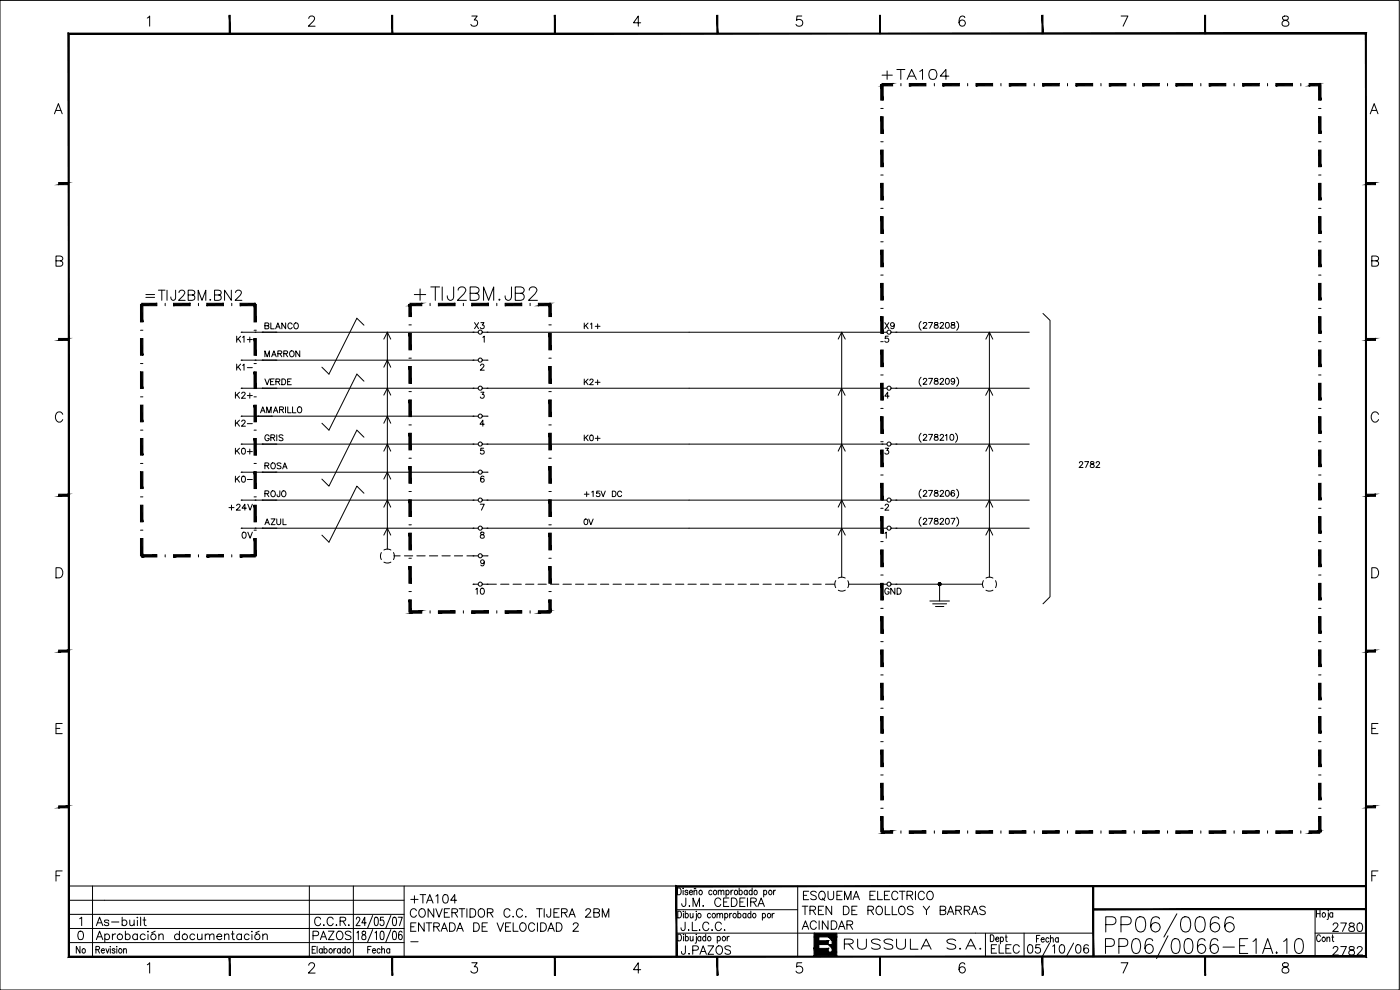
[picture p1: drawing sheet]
<svg xmlns="http://www.w3.org/2000/svg" width="420mm" height="297mm" viewBox="0 0 420 297" stroke-linecap="round" stroke-linejoin="round" font-family="sans-serif">
<!-- layer: 1 -->
<g fill="none" stroke="#000" stroke-width=".3">
<path d="M44.2 5.4l.7-.6v3.1M92.7 5.5l.6-.7h.6l.4 .3a.99 .99 0 0 1-.3 1.3l-1.5 1.5h2.1M141.6 4.8h1.6l-.9 1.2a.96 .96 0 0 1 1.1 1.1 .96 .96 0 0 1-1.3 .8l-.5-.2-.3-.4M192.3 6.8h-2.2l1.5-2v3.1M240.6 4.8h-1.4l-.1 1.3a1.08 1.08 0 0 1 1.6 0 1.08 1.08 0 0 1-.3 1.6 1.08 1.08 0 0 1-1.5-.4M289.6 5.3a.81 .81 0 0 0-1.3-.3 1.77 1.77 0 0 0 .4 2.9 .94 .94 0 0 0 1-.9 .94 .94 0 0 0-.9-1 .94 .94 0 0 0-1 .8M336.5 4.8h2l-1.4 3.1M385.1 5a.61 .61 0 0 0 .2 1 1.1 1.1 0 0 1 1.3 .4 1.1 1.1 0 0 1-.1 1.3 1.27 1.27 0 0 1-1.7-.4 1.15 1.15 0 0 1 1.4-1.3 .64 .64 0 0 0 .3-1l-.4-.2zM16.3 34.1l1.2-3 1.2 3M16.8 33.1h1.4M411.2 34.1l1.2-3 1.2 3M411.7 33.1h1.4"/>
<path d="M16.8 78.3l1.7-.2a.68 .68 0 0 0 0-1.1l-1.7-.2v3.1h1.3a.81 .81 0 0 0 .8-.8 .81 .81 0 0 0-.8-.8M411.7 78.3l1.7-.2a.68 .68 0 0 0 0-1.1l-1.7-.2v3.1h1.3a.8 .8 0 0 0 .7-.5 .8 .8 0 0 0-.1-.8l-.6-.3M18.8 124.3a1.14 1.14 0 0 0-1.2-.7 1.14 1.14 0 0 0-1 1.1v.8a1.13 1.13 0 0 0 .9 1.2 1.13 1.13 0 0 0 1.3-.8M413.7 124.3a1.14 1.14 0 0 0-1.3-.7 1.14 1.14 0 0 0-.9 1.1v.8a1.13 1.13 0 0 0 .9 1.2 1.13 1.13 0 0 0 1.3-.8M16.8 170.3h1a1.62 1.62 0 0 1 1.1 1.6 1.62 1.62 0 0 1-1.1 1.5h-1zM411.7 170.3h1a1.62 1.62 0 0 1 1.1 1.6 1.62 1.62 0 0 1-1.1 1.5h-1zM16.8 218.6h1.1M18.7 217.1h-1.9v3h1.9M411.7 218.6h1.1M413.6 217.1h-1.9v3h1.9M16.8 262.7h1.1M18.7 261.3h-1.9v3.1"/>
<path d="M20.7 270.1h100.6M20.7 274.3h100.6M20.7 278.6h100.6M20.8 265.8h182.2M27.8 265.8v21.2M92.8 265.8v21.2M106 265.8v21.2M121.3 265.8v21.2M203 273h36.4M203 280h125.1M203.3 266.4a1.02 1.02 0 0 1 1.2 1 1.02 1.02 0 0 1-1.2 1.1zM203.4 273.4a1.02 1.02 0 0 1 1.1 1 1.02 1.02 0 0 1-1.1 1z"/>
<path d="M205 266.4v.2zM205.1 274.1v1.3M205.7 274.3l.1-.2a.6 .6 0 0 1 .8 .6 .6 .6 0 0 1-.8 .6l-.1-.2M205.7 273.4v2M207.1 274.1l.1 1.2 .4 .1 .4-.4M208 274.1v1.3M209 274.1v1.6l-.4 .4M213.2 274.3l-.1-.2a.61 .61 0 0 0-.8 .6 .61 .61 0 0 0 .8 .6l.1-.2M215.2 274.4l.4-.3h.3l.1 1.3M215.2 274.1v1.3M216 274.4l.4-.3h.4l.1 1.3M217.5 274.3l.2-.2a.6 .6 0 0 1 .7 .6 .6 .6 0 0 1-.7 .6l-.2-.2"/>
<path d="M217.5 274.1v2M219 274.1v1.3M221.4 274.3l.2-.2a.6 .6 0 0 1 .8 .6 .6 .6 0 0 1-.8 .6l-.2-.2M221.4 273.4v2M221.8 266.4v2.1M223.9 274.3l-.2-.2a.6 .6 0 0 0-.8 .6 .6 .6 0 0 0 .8 .6l.2-.2M223.9 274.1v1.3M225.3 274.3l-.1-.2a.6 .6 0 0 0-.8 .6 .6 .6 0 0 0 .8 .6l.1-.2M225.3 273.4v2M225.7 266.4v2.1M228.8 274.3l.2-.2a.6 .6 0 0 1 .8 .6 .6 .6 0 0 1-.8 .6l-.2-.2M228.8 274.1v2"/>
<path d="M231.7 274.1v1.3M232.7 267.1l-.3 .1-.2 .5M239.4 265.9v21.1M307.3 280v7M394.7 280h15.3M394.7 272.7v14.3M395.1 273.2v2M395.1 274.1h1.1M396.2 273.2v2M398.7 273.2v.1zM411.7 262.7h1.1M413.6 261.3h-1.9v3.1"/>
<path d="M20.7 282.8h100.6M28.8 284.9l.9-.1 .1-.7-1-.1v2M29.3 284.9l.6 1.1M30.4 285.2h.9l-.1-.4a.59 .59 0 0 0-.8 .5 .59 .59 0 0 0 .8 .6l.1-.2M31.8 284.6l.5 1.4 .4-1.4M33.1 284v.1zM33.1 284.6v1.4M34.5 284.9l-.3-.3-.5 .1v.4l.7 .3 .1 .3-.3 .3-.5-.3M35.1 284v.1zM35.1 284.6v1.4M37.1 285l.4-.4 .3 .1 .1 1.3M37.1 284.6v1.4"/>
<path d="M44.2 289.5l.7-.6v3.1M92.7 289.6l.1-.4 .5-.3h.6l.4 .3a.99 .99 0 0 1-.3 1.3l-1.5 1.5h2.1M94.7 284h-1v2h1M95.2 284v2M96.7 284.9a.63 .63 0 0 0-1 .3 .63 .63 0 0 0 .7 .8l.3-.3M96.7 284.6v1.4M97.2 284.9a.63 .63 0 0 1 1.1 .3 .63 .63 0 0 1-.7 .8l-.4-.3M97.2 284v2M100.2 284.6v1.4M102.2 284.9a.58 .58 0 0 0-.9-.1 .58 .58 0 0 0 0 .9l.3 .3 .6-.3M102.2 284.6v1.4M103.6 284.9a.57 .57 0 0 0-.9-.1 .57 .57 0 0 0 0 .9l.4 .3 .5-.3"/>
<path d="M103.6 284v2M110.4 284.9h.6M111.4 284h-1v2M111.8 285.2h.9a.48 .48 0 0 0-.5-.6 .48 .48 0 0 0-.4 .6l.3 .8 .6-.3M114.1 284.9a.58 .58 0 0 0-.9-.1 .58 .58 0 0 0 0 .9l.3 .3 .6-.3M114.6 285l.3-.4 .4 .1 .1 1.3M114.6 284v2M117 284.9a.63 .63 0 0 0-1.1 .3 .63 .63 0 0 0 .7 .8l.4-.3M117 284.6v1.4M141.6 288.9h1.6l-.9 1.2a.98 .98 0 0 1 1.1 1.1 .98 .98 0 0 1-1.3 .8l-.5-.2-.3-.4M192.3 290.9h-2.2l1.5-2v3.1M203.4 280.3a1.02 1.02 0 0 1 1.1 1 1.02 1.02 0 0 1-1.1 1z"/>
<path d="M205.1 280.3v.2zM205.7 280.3v2M209 280.3v.2zM211.8 280.3v2M240.6 288.9h-1.4l-.1 1.3a1.08 1.08 0 0 1 1.6 0 1.08 1.08 0 0 1-.3 1.6 1.08 1.08 0 0 1-1.5-.4M289.6 289.3a.81 .81 0 0 0-1.3-.3 1.74 1.74 0 0 0 .5 3 .95 .95 0 0 0 .9-1 .95 .95 0 0 0-.9-.9 .95 .95 0 0 0-1 .8M297.2 280.5a1.09 1.09 0 0 1 1.1 .7 1.09 1.09 0 0 1-.3 1.2l-.8 .1zM301.9 280.5v1.6l.4 .4M311.1 281.6h.6M312.1 280.7h-1v2M312.5 281.9h.9a.47 .47 0 0 0-.5-.6 .47 .47 0 0 0-.4 .6l.3 .8 .6-.3M314.8 281.6a.58 .58 0 0 0-.9-.1 .58 .58 0 0 0 0 .9l.3 .3 .6-.3"/>
<path d="M315.3 281.7l.3-.4 .4 .1 .1 1.3M315.3 280.7v2M317.6 281.6a.57 .57 0 0 0-.8-.1 .57 .57 0 0 0 0 .9l.3 .3 .5-.3M317.6 281.3v1.4M336.5 288.9h2l-1.4 3.1M385.1 289a.6 .6 0 0 0 .2 1.1 1.1 1.1 0 0 1 1.2 .4 1.1 1.1 0 0 1 0 1.3 1.18 1.18 0 0 1-1.7-.4 1.18 1.18 0 0 1 1.4-1.3 .63 .63 0 0 0 .3-1.1l-.4-.1z"/>
<circle cx="209.9" cy="274.7" r=".62"/>
<circle cx="214.2" cy="274.7" r=".62"/>
<circle cx="220.5" cy="274.7" r=".62"/>
<circle cx="226.4" cy="274.7" r=".62"/>
<circle cx="230.8" cy="274.7" r=".62"/>
<circle cx="36.1" cy="285.2" r=".62"/>
<circle cx="99.2" cy="285.2" r=".62"/>
<circle cx="104.6" cy="285.2" r=".62"/>
</g>
<g fill="#000" stroke="#000" stroke-width=".3">
<path d="M68.8 4.6v5.5h.3zM68.8 4.6h.3v5.5z"/>
<path d="M117.6 4.6v5.5h.3zM117.6 4.6h.3v5.5z"/>
<path d="M166.4 4.6v5.5h.3zM166.4 4.6h.3v5.5z"/>
<path d="M215.1 4.6v5.5h.3zM215.1 4.6h.3v5.5z"/>
<path d="M263.9 4.6v5.5h.3zM263.9 4.6h.3v5.5z"/>
<path d="M312.7 4.6v5.5h.3zM312.7 4.6h.3v5.5z"/>
<path d="M361.5 4.6v5.5h.3zM361.5 4.6h.3v5.5z"/>
<path d="M17.6 54.8v.6l2.9-.6zM17.6 55.4l2.9-.6v.6z"/>
<path d="M410 54.8v.6l2.8-.6zM410 55.4l2.8-.6v.6z"/>
<path d="M17.6 101.5v.6l2.9-.6zM17.6 102.1l2.9-.6v.6z"/>
<path d="M410 101.5v.6l2.8-.6zM410 102.1l2.8-.6v.6z"/>
<path d="M17.6 148.3v.6l2.9-.6zM17.6 148.9l2.9-.6v.6z"/>
<path d="M410 148.3v.6l2.8-.6zM410 148.9l2.8-.6v.6z"/>
<path d="M17.6 195.1v.6l2.9-.6zM17.6 195.7l2.9-.6v.6z"/>
<path d="M410 195.1v.6l2.8-.6zM410 195.7l2.8-.6v.6z"/>
<path d="M17.6 241.8v.6l2.9-.6zM17.6 242.4l2.9-.6v.6z"/>
<path d="M410 241.8v.6l2.8-.6zM410 242.4l2.8-.6v.6z"/>
<path d="M328.1 272.7v.3l81.9-.3zM328.1 273l81.9-.3v.3z"/>
<path d="M328 265.9l.3 21.1v-21.1zM328 265.9l.3 21.1h-.3z"/>
<path d="M203.2 266.1h206.8v-.3zM202.9 265.8h207.1l-206.8 .3zM202.9 265.8l.3 21.2v-20.9zM202.9 265.8l.3 21.2h-.3z"/>
<path d="M20.5 9.9v277.3l.3-.3zM20.5 9.9l.3 .3v276.7zM20.5 9.9l.3 .3 389.3-.3zM20.8 10.2l389.3-.3-.3 .3zM410.1 9.9l-.3 .3 .3 277zM409.8 10.2l.3 277-.3-.3zM20.5 287.2h389.6l-.3-.3zM20.5 287.2l.3-.3h389z"/>
<path d="M68.8 287.1v5.5h.3zM68.8 287.1h.3v5.5z"/>
<path d="M117.6 287.1v5.5h.3zM117.6 287.1h.3v5.5z"/>
<path d="M166.4 287.1v5.5h.3zM166.4 287.1h.3v5.5z"/>
<path d="M215.1 287.1v5.5h.3zM215.1 287.1h.3v5.5z"/>
<path d="M263.9 287.1v5.5h.3zM263.9 287.1h.3v5.5z"/>
<path d="M312.7 287.1v5.5h.3zM312.7 287.1h.3v5.5z"/>
<path d="M361.5 287.1v5.5h.3zM361.5 287.1h.3v5.5z"/>
</g>
<!-- layer: 2 -->
<g fill="none" stroke="#000" stroke-width=".3">
<path d="M264.3 32.5h.7M290.4 25v.8M300.4 25v.8M310.4 25v.8M320.4 25v.8M330.4 25v.8M340.4 25v.8M350.4 25v.8M360.4 25v.8M370.4 25v.8M380.4 25v.8M390.4 25v.8"/>
<path d="M395.7 32.5h.8M396.1 25v.8M264.3 42.5h.7M264.3 52.5h.7M395.7 42.5h.8M395.7 52.5h.8M264.3 62.5h.7M264.3 72.5h.7M395.7 62.5h.8M395.7 72.5h.8M42.2 99.1h.7M76.6 99.7h65.4"/>
<path d="M76.6 91v.7M109.2 97.6l-2.1-2.1-8.4 16.8-2.1-2.1M116.2 99.7v65M116.2 99.7l-1 2.1M116.2 99.7l1.1 2.1M122.7 97.5h.7M146.2 99.7h118.5M164.7 97.5h.7M165.1 91v.7M252.6 99.7v73.5M264.3 82.5h.7M264.3 92.5h.7"/>
<path d="M268.9 99.7h40M276.4 96.4a1.78 1.78 0 0 0 0 2.7M277.1 97.1l.4-.3h.5l.1 .3-.2 .5-.9 .9h1.2M278.7 96.8h1.2l-.9 1.7M280.5 96.8v.5l.8 .3 .3 .3a.59 .59 0 0 1-.6 .6 .59 .59 0 0 1-.6-.6l1.1-.8-.1-.3zM282.2 97.1l.3-.3h.5l.2 .3-.3 .5-.8 .9h1.2M284 96.8h.4a.93 .93 0 0 1 .5 .9 .93 .93 0 0 1-.7 .8 1.14 1.14 0 0 1-.2-1.7zM285.6 96.8v.5l.7 .3 .3 .3a.59 .59 0 0 1-.6 .6 .59 .59 0 0 1-.6-.6l1.1-.8-.1-.3zM287.1 96.4a1.78 1.78 0 0 1 0 2.7M296.9 99.7v73.5M313 94.1l2.1 2v83l-2.1 2.1M395.7 82.5h.8"/>
<path d="M395.7 92.5h.8M42.2 119.1h.7M42.2 109.1h.7M76.6 116.5h66.9M76.6 108.1h66.9M109.2 114.4l-2.1-2.1-8.4 16.8-2.1-2.1M115.2 110.2l1-2.1 1.1 2.1M115.2 118.6l1-2.1 1.1 2.1M122.7 107.5h.7M122.7 117.5h.7M144.7 116.5h121.5M144.7 108.1h1.5"/>
<path d="M164.7 107.5h.7M164.7 117.5h.7M251.5 118.6l1.1-2.1 1 2.1M251.5 101.8l1.1-2.1 1.1 2.1M264.3 102.5h.7M264.3 112.5h.7M267.4 116.5h41.5M276.4 113.2a1.83 1.83 0 0 0 0 2.7M277.1 113.9l.4-.4h.3l.3 .4-.2 .6-.9 .8h1.2M278.7 113.5h1.2l-.9 1.8M280.5 113.6v.5l.8 .3 .3 .3a.59 .59 0 0 1-.6 .6 .59 .59 0 0 1-.6-.6l1.1-.8-.1-.3zM282.2 113.9l.3-.4h.3l.4 .4-.3 .6-.8 .8h1.2"/>
<path d="M284 113.6l.2-.1a.92 .92 0 0 1 .7 .9 .92 .92 0 0 1-.7 .9 1.14 1.14 0 0 1-.2-1.7zM286.5 114.1a.55 .55 0 0 1-.7 .5 .55 .55 0 0 1-.3-.9 .55 .55 0 0 1 .9 .1l.1 .3a.84 .84 0 0 1-.7 1.2l-.3-.3M287.1 113.2a1.83 1.83 0 0 1 0 2.7M295.8 118.6l1.1-2.1 1 2.1M295.9 101.8l1-2.1 1 2.1M395.7 102.5h.8M395.7 112.5h.8M42.2 139.1h.7M42.2 129.1h.7M76.6 133.3h66.9M76.6 124.9h66.9M109.2 131.2l-2.1-2.1-8.4 16.8-2.1-2.2"/>
<path d="M115.2 127l1-2.1 1.1 2.1M115.2 135.4l1-2.1 1.1 2.1M122.7 127.5h.7M122.7 137.5h.7M144.7 133.3h121.5M144.7 124.9h1.5M164.7 127.5h.7M164.7 137.5h.7M251.5 135.4l1.1-2.1 1.1 2.1M264.3 122.5h.7M264.3 132.5h.7M267.4 133.3h41.5"/>
<path d="M276.4 130a1.83 1.83 0 0 0 0 2.7M277.1 130.8l.4-.5h.3l.3 .4-.2 .6-.9 .8h1.2M278.7 130.3h1.2l-.9 1.8M280.5 130.4v.5l.8 .3 .3 .3a.59 .59 0 0 1-.6 .6 .59 .59 0 0 1-.6-.6l1.1-.7-.1-.4zM282.2 130.8l.3-.5h.3l.4 .4-.3 .6-.8 .8h1.2M283.7 130.7l.4-.4v1.8M285.3 130.4l.3-.1a.92 .92 0 0 1 .7 .9 .92 .92 0 0 1-.7 .9 1.14 1.14 0 0 1-.3-1.7zM286.8 130a1.83 1.83 0 0 1 0 2.7M295.9 135.4l1-2.1 1 2.1M395.7 122.5h.8M395.7 132.5h.8M42.2 159.1h.7"/>
<path d="M42.2 149.1h.7M76.6 158.5h66.9M76.6 150.1h66.9M76.6 141.7h66.9M109.2 148l-2.1-2.1-8.4 16.8-2.1-2.1M115.2 152.2l1-2.1 1.1 2.1M115.2 143.7l1-2 1.1 2M122.7 147.5h.7M122.7 157.5h.7M144.7 158.5h121.5M144.7 150.1h121.5M144.7 141.7h1.5"/>
<path d="M164.7 147.5h.7M164.7 157.5h.7M251.5 152.2l1.1-2.1 1.1 2.1M264.3 142.5h.7M264.3 152.5h.7M267.4 158.5h41.5M267.4 150.1h41.5M276.4 155.2a1.83 1.83 0 0 0 0 2.7M276.4 146.8a1.78 1.78 0 0 0 0 2.7M277.1 155.9l.4-.4h.3l.3 .4-.2 .5-.9 .9h1.2M277.1 147.6l.4-.5h.3l.3 .4-.2 .6-.9 .8h1.2M278.7 155.5h1.2l-.9 1.8"/>
<path d="M278.7 147.1h1.2l-.9 1.8M280.5 155.6v.5l.8 .3 .3 .3a.59 .59 0 0 1-.6 .6 .59 .59 0 0 1-.6-.6l1.1-.8-.1-.3zM280.5 147.2v.5l.8 .3 .3 .3a.59 .59 0 0 1-.6 .6 .59 .59 0 0 1-.6-.6l1.1-.7-.1-.4zM282.2 155.9l.3-.4h.3l.4 .4-.3 .5-.8 .9h1.2M282.2 147.6l.3-.5h.3l.4 .4-.3 .6-.8 .8h1.2M284 155.6l.2-.1a.92 .92 0 0 1 .7 .9 .92 .92 0 0 1-.7 .9 1.14 1.14 0 0 1-.2-1.7zM284 147.2l.2-.1a.92 .92 0 0 1 .7 .9 .92 .92 0 0 1-.7 .9 1.14 1.14 0 0 1-.2-1.7zM285.4 155.5h1.2l-.9 1.8M286.4 147.4l-.1-.2a.87 .87 0 0 0-1 .7 .87 .87 0 0 0 .6 1 .55 .55 0 0 0 .6-.5 .55 .55 0 0 0-.5-.6 .55 .55 0 0 0-.6 .5M287.1 155.2a1.83 1.83 0 0 1 0 2.7M287.1 146.8a1.78 1.78 0 0 1 0 2.7M295.9 152.2l1-2.1 1 2.1"/>
<path d="M395.7 142.5h.8M395.7 152.5h.8M42.5 166.4v.7M49.6 166.4v.7M59.6 166.4v.7M69.6 166.4v.7M76.2 166.8h.7M115.2 160.6l1-2.1 1.1 2.1M118.2 166.8h1.9M121.4 166.8h2.5M122.7 167.5h.7M122.7 177.5h.7"/>
<path d="M125.1 166.8h2.5M128.9 166.8h2.5M132.6 166.8h2.5M136.4 166.8h2.5M140.1 166.8h3.4M144.7 166.8h1.5M146.2 175.3h2.8M150.2 175.3h2.5M154 175.3h2.5M157.7 175.3h2.5M161.5 175.3h2.5M164.7 167.5h.7"/>
<path d="M164.7 177.5h.7M165.2 175.3h2.5M169 175.3h2.5M172.7 175.3h2.5M176.5 175.3h2.5M180.2 175.3h2.5M184 175.3h2.5M187.7 175.3h2.5M191.5 175.3h2.5M195.2 175.3h2.5M199 175.3h2.5M202.7 175.3h2.5"/>
<path d="M206.5 175.3h2.5M210.2 175.3h2.5M214 175.3h2.5M217.7 175.3h2.5M221.5 175.3h2.5M225.2 175.3h2.5M229 175.3h2.5M232.7 175.3h2.5M236.5 175.3h2.5M240.2 175.3h2.5M244 175.3h2.5M247.7 175.3h2.8"/>
<path d="M251.5 160.6l1.1-2.1 1.1 2.1M254.7 175.3h10M264.3 162.5h.7M264.3 172.5h.7M268.9 175.3h25.9M282 175.3v5M295.9 160.6l1-2.1 1 2.1M395.7 162.5h.8M395.7 172.5h.8M123.1 183.2v.8M129.1 183.2v.8M139.1 183.2v.8"/>
<path d="M149.1 183.2v.8M159.1 183.2v.8M164.7 183.6h.7M264.3 182.5h.7M264.3 192.5h.7M279.1 180.3h5.8M279.9 181.2h4.2M280.8 182h2.5M395.7 182.5h.8M395.7 192.5h.8M264.3 202.5h.7M264.3 212.5h.7"/>
<path d="M395.7 202.5h.8M395.7 212.5h.8M264.3 222.5h.7M264.3 232.5h.7M395.7 222.5h.8M395.7 232.5h.8M264.3 242.5h.7M264.7 249.3v.7M270.4 249.3v.7M280.4 249.3v.7M290.4 249.3v.7M300.4 249.3v.7"/>
<path d="M310.4 249.3v.7M320.4 249.3v.7M330.4 249.3v.7M340.4 249.3v.7M350.4 249.3v.7M360.4 249.3v.7M370.4 249.3v.7M380.4 249.3v.7M390.4 249.3v.7M395.7 242.5h.8M395.7 249.6h.8M245.7 281.1v1.2"/>
<path d="M245.7 283.4v1.2"/>
<circle cx="144.1" cy="108" r=".61"/>
<circle cx="144.1" cy="116.5" r=".61"/>
<circle cx="266.8" cy="116.5" r=".61"/>
<circle cx="144.1" cy="124.8" r=".61"/>
<circle cx="144.1" cy="133.2" r=".61"/>
<circle cx="266.8" cy="133.2" r=".61"/>
<circle cx="144.1" cy="158.5" r=".61"/>
<circle cx="144.1" cy="141.7" r=".61"/>
<circle cx="144.1" cy="150" r=".61"/>
<circle cx="266.8" cy="150" r=".61"/>
<circle cx="266.8" cy="158.5" r=".61"/>
<circle cx="144.1" cy="166.8" r=".61"/>
</g>
<g fill="#000" stroke="#000" stroke-width=".3">
<path d="M248.6 283.4h1.1v1.2zM248.6 281.1h1.1v1.2z"/>
<path d="M264.3 25.4v4.6h.7zM264.3 25.4h.7v4.6z"/>
<path d="M292.9 25v.8l5-.8zM292.9 25.8l5-.8v.8z"/>
<path d="M302.9 25v.8l5-.8zM302.9 25.8l5-.8v.8z"/>
<path d="M312.9 25v.8l5-.8zM312.9 25.8l5-.8v.8z"/>
<path d="M322.9 25v.8l5-.8zM322.9 25.8l5-.8v.8z"/>
<path d="M332.9 25v.8l5-.8zM332.9 25.8l5-.8v.8z"/>
<path d="M342.9 25v.8l5-.8zM342.9 25.8l5-.8v.8z"/>
<path d="M352.9 25v.8l5-.8zM352.9 25.8l5-.8v.8z"/>
<path d="M362.9 25v.8l5-.8zM362.9 25.8l5-.8v.8z"/>
<path d="M372.9 25v.8l5-.8zM372.9 25.8l5-.8v.8z"/>
<path d="M382.9 25v.8l5-.8zM382.9 25.8l5-.8v.8z"/>
<path d="M392.9 25v.8l3.2-.8zM392.9 25.8l3.2-.8v.8z"/>
<path d="M395.7 25.4l.8 4.6v-4.6zM395.7 25.4l.8 4.6h-.8z"/>
<path d="M395.7 35l.8 5v-5zM395.7 35l.8 5h-.8z"/>
<path d="M264.3 45v5h.7zM264.3 45h.7v5z"/>
<path d="M264.3 35v5h.7zM264.3 35h.7v5z"/>
<path d="M395.7 45l.8 5v-5zM395.7 45l.8 5h-.8z"/>
<path d="M395.7 55l.8 5v-5zM395.7 55l.8 5h-.8z"/>
<path d="M264.3 65v5h.7zM264.3 65h.7v5z"/>
<path d="M264.3 55v5h.7zM264.3 55h.7v5z"/>
<path d="M395.7 65l.8 5v-5zM395.7 65l.8 5h-.8z"/>
<path d="M395.7 75l.8 5v-5zM395.7 75l.8 5h-.8z"/>
<path d="M42.2 91.3v5.3h.7zM42.2 91.3h.7v5.3z"/>
<path d="M72.1 91v.7l4.5-.7zM72.1 91.7l4.5-.7v.7z"/>
<path d="M76.2 91.3l.7 5.3v-5.3zM76.2 91.3l.7 5.3h-.7z"/>
<path d="M122.7 91.3v3.7h.7zM122.7 91.3h.7v3.7z"/>
<path d="M161.6 91v.7l3.5-.7zM161.6 91.7l3.5-.7v.7z"/>
<path d="M164.7 91.3l.7 3.7v-3.7zM164.7 91.3l.7 3.7h-.7z"/>
<path d="M164.7 100l.7 5v-5zM164.7 100l.7 5h-.7z"/>
<path d="M264.3 85v5h.7zM264.3 85h.7v5z"/>
<path d="M264.3 75v5h.7zM264.3 75h.7v5z"/>
<path d="M395.7 85l.8 5v-5zM395.7 85l.8 5h-.8z"/>
<path d="M395.7 95l.8 5v-5zM395.7 95l.8 5h-.8z"/>
<path d="M42.2 111.6v5h.7zM42.2 111.6h.7v5z"/>
<path d="M42.2 101.6v5h.7zM42.2 101.6h.7v5z"/>
<path d="M76.2 101.6l.7 5v-5zM76.2 101.6l.7 5h-.7z"/>
<path d="M76.2 111.6l.7 5v-5zM76.2 111.6l.7 5h-.7z"/>
<path d="M122.7 110v5h.7zM122.7 110h.7v5z"/>
<path d="M122.7 100v5h.7zM122.7 100h.7v5z"/>
<path d="M164.7 110l.7 5v-5zM164.7 110l.7 5h-.7z"/>
<path d="M264.3 105v5h.7zM264.3 105h.7v5z"/>
<path d="M395.7 105l.8 5v-5zM395.7 105l.8 5h-.8z"/>
<path d="M395.7 115l.8 5v-5zM395.7 115l.8 5h-.8z"/>
<path d="M42.2 131.6v5h.7zM42.2 131.6h.7v5z"/>
<path d="M42.2 121.6v5h.7zM42.2 121.6h.7v5z"/>
<path d="M76.2 131.6l.7 5v-5zM76.2 131.6l.7 5h-.7z"/>
<path d="M122.7 130v5h.7zM122.7 130h.7v5z"/>
<path d="M122.7 120v5h.7zM122.7 120h.7v5z"/>
<path d="M164.7 120l.7 5v-5zM164.7 120l.7 5h-.7z"/>
<path d="M164.7 130l.7 5v-5zM164.7 130l.7 5h-.7z"/>
<path d="M164.7 140l.7 5v-5zM164.7 140l.7 5h-.7z"/>
<path d="M264.3 125v5h.7zM264.3 125h.7v5z"/>
<path d="M264.3 115v5h.7zM264.3 115h.7v5z"/>
<path d="M395.7 125l.8 5v-5zM395.7 125l.8 5h-.8z"/>
<path d="M395.7 135l.8 5v-5zM395.7 135l.8 5h-.8z"/>
<path d="M42.2 151.6v5h.7zM42.2 151.6h.7v5z"/>
<path d="M42.2 141.5v5.1h.7zM42.2 141.5h.7v5.1z"/>
<path d="M76.2 151.6l.7 5v-5zM76.2 151.6l.7 5h-.7z"/>
<path d="M122.7 150v5h.7zM122.7 150h.7v5z"/>
<path d="M122.7 140v5h.7zM122.7 140h.7v5z"/>
<path d="M164.7 150l.7 5v-5zM164.7 150l.7 5h-.7z"/>
<path d="M164.7 160l.7 5v-5zM164.7 160l.7 5h-.7z"/>
<path d="M264.3 145v5h.7zM264.3 145h.7v5z"/>
<path d="M264.3 135v5h.7zM264.3 135h.7v5z"/>
<path d="M395.7 145l.8 5v-5zM395.7 145l.8 5h-.8z"/>
<path d="M395.7 155l.8 5v-5zM395.7 155l.8 5h-.8z"/>
<path d="M42.2 161.6v5.2h.7zM42.2 161.6h.7v5.2z"/>
<path d="M42.5 167.1h4.6v-.7zM42.5 166.4h4.6l-4.6 .7z"/>
<path d="M52.1 167.1h5v-.7zM52.1 166.4h5l-5 .7z"/>
<path d="M62.1 167.1h5v-.7zM62.1 166.4h5l-5 .7z"/>
<path d="M72.1 167.1h4.5v-.7zM72.1 166.4h4.5l-4.5 .7z"/>
<path d="M76.2 161.6l.7 5.2v-5.2zM76.2 161.6l.7 5.2h-.7z"/>
<path d="M122.7 170v5h.7zM122.7 170h.7v5z"/>
<path d="M122.7 160v5h.7zM122.7 160h.7v5z"/>
<path d="M164.7 170l.7 5v-5zM164.7 170l.7 5h-.7z"/>
<path d="M164.7 180l.7 3.6v-3.6zM164.7 180l.7 3.6h-.7z"/>
<path d="M264.3 165v5h.7zM264.3 165h.7v5z"/>
<path d="M264.3 155v5h.7zM264.3 155h.7v5z"/>
<path d="M281.6 175.3v.2l.4-.2zM281.6 175.5l.4-.2-.2 .3zM282 175.3l-.2 .3 .2 .1z"/>
<path d="M281.8 174.9l.2 .4v-.4zM281.8 174.9l.2 .4-.4-.2zM281.6 175.1v.2h.4z"/>
<path d="M282 175.3v.4l.2-.1zM282 175.3l.4 .2-.2 .1zM282 175.3l.4 .2v-.2z"/>
<path d="M282 175.3h.4v-.2zM282.2 174.9l.2 .2-.4 .2zM282 174.9v.4l.2-.4z"/>
<path d="M395.7 165l.8 5v-5zM395.7 165l.8 5h-.8z"/>
<path d="M395.7 175l.8 5v-5zM395.7 175l.8 5h-.8z"/>
<path d="M122.7 180v3.6h.7zM122.7 180h.7v3.6z"/>
<path d="M123.1 184h3.5v-.8zM123.1 183.2h3.5l-3.5 .8z"/>
<path d="M131.6 184h5v-.8zM131.6 183.2h5l-5 .8z"/>
<path d="M141.6 184h5v-.8zM141.6 183.2h5l-5 .8z"/>
<path d="M151.6 184h5v-.8zM151.6 183.2h5l-5 .8z"/>
<path d="M161.6 184h3.5v-.8zM161.6 183.2h3.5l-3.5 .8z"/>
<path d="M264.3 185v5h.7zM264.3 185h.7v5z"/>
<path d="M395.7 185l.8 5v-5zM395.7 185l.8 5h-.8z"/>
<path d="M395.7 195l.8 5v-5zM395.7 195l.8 5h-.8z"/>
<path d="M264.3 215v5h.7zM264.3 215h.7v5z"/>
<path d="M264.3 205v5h.7zM264.3 205h.7v5z"/>
<path d="M264.3 195v5h.7zM264.3 195h.7v5z"/>
<path d="M395.7 205l.8 5v-5zM395.7 205l.8 5h-.8z"/>
<path d="M395.7 215l.8 5v-5zM395.7 215l.8 5h-.8z"/>
<path d="M264.3 225v5h.7zM264.3 225h.7v5z"/>
<path d="M395.7 225l.8 5v-5zM395.7 225l.8 5h-.8z"/>
<path d="M395.7 235l.8 5v-5zM395.7 235l.8 5h-.8z"/>
<path d="M264.3 245v4.6h.7zM264.3 245h.7v4.6z"/>
<path d="M264.3 235v5h.7zM264.3 235h.7v5z"/>
<path d="M264.7 250h3.2v-.7zM264.7 249.3h3.2l-3.2 .7z"/>
<path d="M272.9 250h5v-.7zM272.9 249.3h5l-5 .7z"/>
<path d="M282.9 250h5v-.7zM282.9 249.3h5l-5 .7z"/>
<path d="M292.9 250h5v-.7zM292.9 249.3h5l-5 .7z"/>
<path d="M302.9 250h5v-.7zM302.9 249.3h5l-5 .7z"/>
<path d="M312.9 250h5v-.7zM312.9 249.3h5l-5 .7z"/>
<path d="M322.9 250h5v-.7zM322.9 249.3h5l-5 .7z"/>
<path d="M332.9 250h5v-.7zM332.9 249.3h5l-5 .7z"/>
<path d="M342.9 250h5v-.7zM342.9 249.3h5l-5 .7z"/>
<path d="M352.9 250h5v-.7zM352.9 249.3h5l-5 .7z"/>
<path d="M362.9 250h5v-.7zM362.9 249.3h5l-5 .7z"/>
<path d="M372.9 250h5v-.7zM372.9 249.3h5l-5 .7z"/>
<path d="M382.9 250h5v-.7zM382.9 249.3h5l-5 .7z"/>
<path d="M392.9 250h3.2v-.7zM392.9 249.3h3.2l-3.2 .7z"/>
<path d="M395.7 245l.8 4.6v-4.6zM395.7 245l.8 4.6h-.8z"/>
<path d="M245.7 281.1l-1.4 3.5h1.4zM244.3 281.1h1.4l-1.4 3.5z"/>
<path d="M245.7 282.3v1.1l2.9-1.1zM245.7 283.4l2.9-1.1v1.1z"/>
<path d="M244.3 286.8l4.3-2.2v2.2zM244.3 284.6v2.2l4.3-2.2z"/>
<path d="M249.7 281.1v4.6l1.4-4.6zM251.1 281.1v4.6h-1.4z"/>
<path d="M248.6 285.7l2.5 1.1v-1.1zM248.6 285.7l2.5 1.1h-2.5z"/>
</g>
<!-- layer: 10 -->
<g fill="none" stroke="#000" stroke-width=".3">
<path d="M23.7 279.5a.82 .82 0 0 1 1.2 .4 1.21 1.21 0 0 1 .1 1.4 1.21 1.21 0 0 1-1.3 .5 2.13 2.13 0 0 1 0-2.3zM23.9 275.7l.6-.5v2.5M37.6 279.4v2.5M53.8 279.4v2.5M69.8 279.4v2.1l.1 .3 .5 .1M75.6 279.4v.2zM77.8 279.4l-1.1 .5M106.9 275.8l.1-.4a.57 .57 0 0 1 .8-.1 .57 .57 0 0 1 .1 .8l-1.1 1.6h1.3M108.8 279.5v.7a.94 .94 0 0 1 .9 .6 .94 .94 0 0 1-.3 1.1 .79 .79 0 0 1-.9-.8 .79 .79 0 0 1 1-.7l.2-.4-.1-.5zM109.9 276.9h-1.3l.9-1.7v2.5M111.8 274.7l-1.5 3.9M111.8 278.9l-1.5 3.9"/>
<path d="M112.6 275.3l.4-.1a1.71 1.71 0 0 1 0 2.5h-.2a2.13 2.13 0 0 1-.2-2.4zM112.6 279.9l.4-.5v2.5M114.3 279.5l.5-.1a1.82 1.82 0 0 1 0 2.5h-.2a1.47 1.47 0 0 1-.5-2zM115.1 275.2h-.9l-.1 1.1 .1-.2a.79 .79 0 0 1 1.1 .8 .79 .79 0 0 1-1.1 .7l-.2-.4M117.3 274.7l-1.6 3.9M117.3 278.9l-1.6 3.9M118 275.3l.4-.1a1.47 1.47 0 0 1 .5 2l-.2 .4-.4 .1a2.13 2.13 0 0 1-.3-2.4zM118 279.5l.4-.1a2.05 2.05 0 0 1 .3 2.4l-.4 .1a2.05 2.05 0 0 1-.3-2.4zM119.5 275.2h1.2l-.8 2.5M120.6 279.8v-.3l-.5-.1a1.55 1.55 0 0 0 .1 2.5 .74 .74 0 0 0 .5-.9 .74 .74 0 0 0-.8-.5l-.3 .6M205.6 276.7l-.1 2.3-.4 .2-.5-.1-.2-.7M206.7 279v.2z"/>
<path d="M207.8 276.7v2.5h1.4M209.8 279.1h.3zM212.7 277.3a.94 .94 0 0 0-1-.6 .94 .94 0 0 0-.8 .9v.6a.93 .93 0 0 0 .8 1 .93 .93 0 0 0 1-.6M213.6 279.1h.2zM216.5 277.3a.94 .94 0 0 0-1.1-.6 .94 .94 0 0 0-.7 .9v.6a.93 .93 0 0 0 .7 1 .93 .93 0 0 0 1.1-.6M217.3 279.1h.3zM28.9 281.9l1-2.5 1 2.5M29.3 281.1h1.2M31.5 280.6a.81 .81 0 0 1 1.1-.1 .81 .81 0 0 1 0 1.2 .81 .81 0 0 1-1.1-.1M31.5 280.2v2.6M33.7 280.2v1.7M37.6 280.6a.81 .81 0 0 1 1.2-.1 .81 .81 0 0 1 0 1.2 .81 .81 0 0 1-1.2-.1"/>
<path d="M41.2 280.6a.81 .81 0 0 0-1.2-.1 .81 .81 0 0 0 0 1.2 .81 .81 0 0 0 1.2-.1M41.2 280.2v1.7M43.6 280.6a.82 .82 0 0 0-1.3-.1 .82 .82 0 0 0 0 1.2 .82 .82 0 0 0 1.3-.1M44.4 280.4v1.5M47.7 280.7l.6-.5 .6 .2 .1 1.5M47.7 280.2v1.7M53.8 280.6a.82 .82 0 0 0-1.2-.1 .82 .82 0 0 0 0 1.2 .82 .82 0 0 0 1.2-.1M58.4 280.6a.81 .81 0 0 0-1.2-.1 .81 .81 0 0 0 0 1.2 .81 .81 0 0 0 1.2-.1M59.3 280.2l.1 1.6a.92 .92 0 0 0 1.2-.3M60.6 280.2v1.7M61.6 280.7l.6-.5 .6 .2 .1 1.5M61.6 280.2v1.7"/>
<path d="M62.9 280.7l.6-.5 .6 .2 .1 1.5M65.1 281h1.4a.79 .79 0 0 0-1.1-.7 .79 .79 0 0 0-.2 1.3l.5 .3 .8-.3M67.4 280.7l.6-.5 .6 .2 .1 1.5M67.4 280.2v1.7M69.4 280.2h.9M72.5 280.6a.81 .81 0 0 0-1.2-.1 .81 .81 0 0 0 0 1.2 .81 .81 0 0 0 1.2-.1M72.5 280.2v1.7M74.8 280.6a.81 .81 0 0 0-1.2-.1 .81 .81 0 0 0 0 1.2 .81 .81 0 0 0 1.2-.1M75.6 280.4v1.5M78.9 280.7l.6-.5 .6 .2 .1 1.5M78.9 280.2v1.7M308.7 283.6a.8 .8 0 0 1 1.2 .3l.1 .6a1.08 1.08 0 0 1-1 1.5 1.69 1.69 0 0 1-.3-2.4z"/>
<path d="M312.1 283.4h-1.2l-.1 1.1a.86 .86 0 0 1 1.3 0 .86 .86 0 0 1-.2 1.3 .86 .86 0 0 1-1.2-.3M315 282.9l-2.1 3.9M315.9 283.9l.6-.5v2.6M318.3 283.6a.77 .77 0 0 1 1.1 .3 1.32 1.32 0 0 1-.8 2.1 1.61 1.61 0 0 1-.3-2.4zM322.2 282.9l-2.1 3.9M323.1 283.6a.8 .8 0 0 1 1.2 .3l.1 .6a1.08 1.08 0 0 1-.9 1.5 1.69 1.69 0 0 1-.4-2.4zM326.6 283.8a.73 .73 0 0 0-.7-.4 .73 .73 0 0 0-.6 .5 1.59 1.59 0 0 0 .6 2.1 .78 .78 0 0 0 .9-.7 .78 .78 0 0 0-.7-.9 .78 .78 0 0 0-.9 .7M350.5 280.8l-3.4 6.8M376 282.5l1-.9v4.5M378.9 286.1l1.5-4.5 1.6 4.5M379.5 284.6h1.9M383.1 285.7l.2 .2-.2 .2-.2-.2z"/>
<path d="M385.2 282.5l1-.9v4.5M389.1 281.8a1.24 1.24 0 0 1 1.9 .7 4.2 4.2 0 0 1-.4 3.4 1.28 1.28 0 0 1-1.9-.7 4 4 0 0 1 .4-3.4z"/>
<circle cx="36" cy="281.1" r=".85"/>
<circle cx="46" cy="281.1" r=".84"/>
<circle cx="55.5" cy="281.1" r=".85"/>
<circle cx="77.2" cy="281.1" r=".84"/>
</g>
<!-- layer: 8 -->
<g fill="none" stroke="#000" stroke-width=".3">
<path d="M144.2 109.7l.4-.5h.3l.3 .4-.2 .6-.9 .9h1.2M144.3 117.7h.9l-.5 .6a.59 .59 0 0 1 .5 1 .59 .59 0 0 1-1.1-.2M144.9 101.2l.4-.3v1.8M266.6 100.9h-.9l-.1 .7a.64 .64 0 0 1 1 0 .64 .64 0 0 1-.1 1 .64 .64 0 0 1-.9-.3M266.8 118.9h-1.2l.8-1.2v1.8M145.2 134.5h-.9l-.1 .7a.63 .63 0 0 1 1 0 .63 .63 0 0 1-.1 1 .63 .63 0 0 1-1-.3M145.3 127.3h-1.2l.8-1.2v1.8M265.7 134.5h1l-.6 .7a.59 .59 0 0 1 .5 .9 .59 .59 0 0 1-1-.2M144.1 151.3h1.2l-.8 1.8M144.3 159.8v.5a.75 .75 0 0 1 .9 .2 .75 .75 0 0 1 0 .9h-.9a.75 .75 0 0 1 0-.9 .75 .75 0 0 1 .9-.2v-.5zM145.2 143.1l-.3-.2a.96 .96 0 0 0-.7 .8 .96 .96 0 0 0 .6 1 .56 .56 0 0 0 .6-.6 .56 .56 0 0 0-.6-.5 .56 .56 0 0 0-.6 .5M265.6 151.7l.4-.4h.3l.4 .3-.3 .6-.8 .9h1.1"/>
<path d="M145.3 168.6a.56 .56 0 0 1-.7 .4 .56 .56 0 0 1-.2-.8 .56 .56 0 0 1 .8 0l.1 .4a.84 .84 0 0 1-.6 1.2l-.4-.3M265.6 160l.4-.3v1.8"/>
</g>
<!-- layer: 102 -->
<path d="M114.5 165.8l-.3 .8 .3 1.3M115.2 168.7l.9 .2 1.2-.2M115.2 165l.9-.2 1.2 .2M118.1 165.8l.3 .8-.3 1.3M250.8 174.2l-.3 .9 .3 1.2M251.6 177.1l.8 .3 1.3-.3M251.6 173.5l1.2-.3 .9 .3M254.4 174.2l.3 .9-.3 1.2M295.1 174.2l-.2 .9 .2 1.2M295.9 177.1l.8 .3 1.3-.3M295.9 173.5l1.3-.3 .8 .3M298.8 174.2l.2 .9-.2 1.2" fill="none" stroke="#000" stroke-width=".3"/>
<!-- layer: NODE -->
<g fill="none" stroke="#000" stroke-width=".3">
<path d="M142 108.1h.1M142 116.5h.1M146.2 108.1h.1M146.2 116.5h.1M264.7 116.5h.1M268.9 116.5h.1M142 124.9h.1M142 133.3h.1M146.2 124.9h.1M146.2 133.3h.1M264.7 133.3h.1M268.9 133.3h.1"/>
<path d="M142 158.5h.1M142 150.1h.1M142 141.7h.1M146.2 158.5h.1M146.2 150.1h.1M146.2 141.7h.1M264.7 158.5h.1M264.7 150.1h.1M268.9 158.5h.1M268.9 150.1h.1M142 166.8h.1M146.2 166.8h.1"/>
<path d="M282 175.3h.1"/>
</g>
<!-- layer: DIBUJO -->
<path d="M0 .1h419.9v296.9h-419.9z" fill="none" stroke="#000" stroke-width=".3"/>
<text font-size="11" x="330.6" y="282.2">PP06/0066</text>
<text font-size="7.5" x="123.1" y="91.4">+TIJ2BM.JB2</text>
<g font-size="6.6">
<text x="42.7" y="91.4">=TIJ2BM.BN2</text>
<text x="252.2" y="286.1">RUSSULA S.A.</text>
</g>
<g font-size="6.2">
<text x="263.5" y="25">+TA104</text>
<text x="122.1" y="272.3">+TA104</text>
<text x="239.9" y="271.3">ESQUEMA ELECTRICO</text>
<text x="122.1" y="280.8">ENTRADA DE VELOCIDAD 2</text>
<text x="122.1" y="276.6">CONVERTIDOR C.C. TIJERA 2BM</text>
<text x="398.6" y="280.8">2780</text>
<text x="92.8" y="283.3">PAZOS</text>
</g>
<g font-size="5.7">
<text x="203.2" y="273">J.M. CEDEIRA</text>
<text x="239.5" y="275.5">TREN DE ROLLOS Y BARRAS</text>
<text x="27.5" y="279">As-built</text>
<text x="93.1" y="279">C.C.R.</text>
<text x="239.5" y="280.1">ACINDAR</text>
<text x="203.2" y="287.5">J.PAZOS</text>
<text x="296.3" y="287.2">ELEC</text>
<text x="398.6" y="287.9">2782</text>
</g>
<g font-size="5.3">
<text x="69.8" y="104.1">K1+</text>
<text x="69.5" y="146">K0-</text>
<text x="21.5" y="287.2">No</text>
</g>
<g font-size="4.9">
<text x="78.3" y="99.8">BLANCO</text>
<text x="141.1" y="99.8">X3</text>
<text x="174.3" y="99.8">K1+</text>
<text x="264.2" y="99.8">X9</text>
<text x="69.8" y="112.2">K1-</text>
<text x="78.3" y="108.3">MARRON</text>
<text x="78.3" y="116.8">VERDE</text>
<text x="174.3" y="116.8">K2+</text>
<text x="69.5" y="120.6">K2+</text>
<text x="76.9" y="125.2">AMARILLO</text>
<text x="69.5" y="129.1">K2-</text>
<text x="69.5" y="137.6">K0+</text>
<text x="78.3" y="133.3">GRIS</text>
<text x="78.3" y="141.8">ROSA</text>
<text x="322.8" y="141.5">2782</text>
<text x="67.4" y="154.2">+24V</text>
<text x="78.3" y="150.3">ROJO</text>
<text x="174.3" y="150.3">+15V DC</text>
<text x="78.3" y="158.7">AZUL</text>
<text x="173.9" y="158.7">0V</text>
<text x="71.3" y="162.6">0V</text>
<text x="141.5" y="179.6">10</text>
<text x="264.2" y="179.6">GND</text>
<text x="394.1" y="283.6">Cont</text>
</g>
<text font-size="4.4" x="174.3" y="133.3">K0+</text>
<text font-size="2.6" x="122.1" y="283.6">-</text>
</svg>
